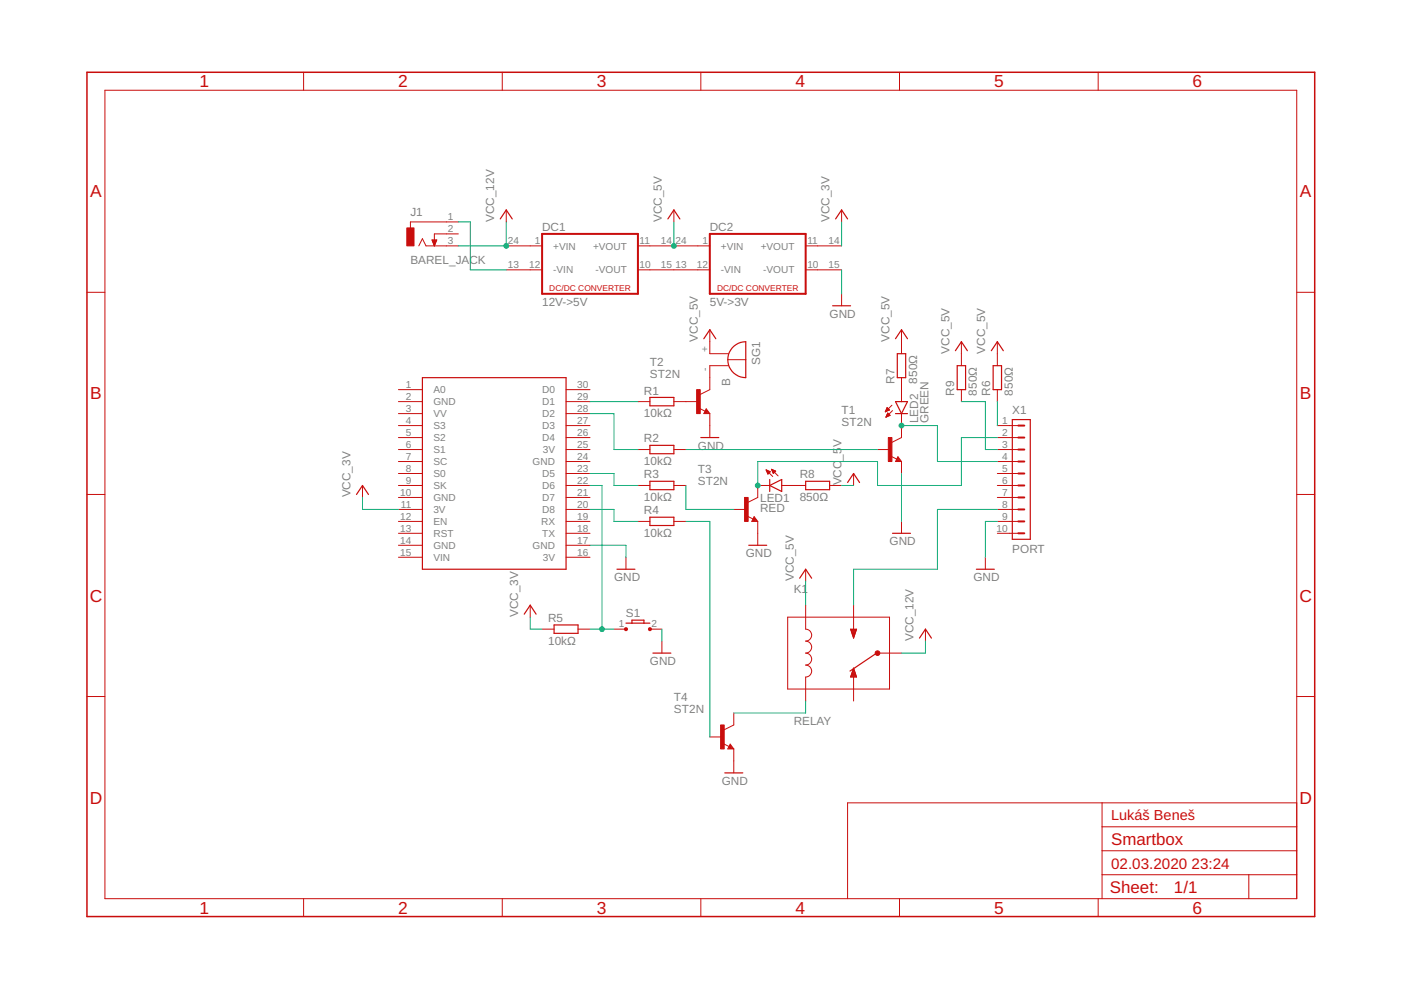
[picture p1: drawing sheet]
<svg xmlns="http://www.w3.org/2000/svg" width="297mm" height="210mm" viewBox="0 0 297 210" stroke-linecap="round" stroke-linejoin="round" font-family="sans-serif">
<g fill="none" stroke="#c90d0c" stroke-width=".25">
<path d="M106.1 46.4l1.2-1.9 1.3 1.9M141.6 46.4l1.3-1.9 1.2 1.9M177.2 46.4l1.2-1.9 1.3 1.9M149.2 71.8l1.3-1.9 1.3 1.9M155.2 73.8l.4-.4a3.7 3.7 0 0 1 2.5-.9v7.6a3.8 3.8 0 0 1-3.5-2.3 3.8 3.8 0 0 1 .6-4zM176.5 64.8h3.8M189.9 71.8l1.2-1.9 1.3 1.9M190.2 75h1.8v5.1h-1.8zM202.6 74.4l1.2-1.9 1.3 1.9M202.9 77.5h1.8v5.1h-1.8zM210.2 74.4l1.3-1.9 1.2 1.9M210.6 77.5h1.7v5.1h-1.7z"/>
<path d="M89.6 80.1h30.4v40.6h-30.4zM137.8 84.3h5.1v1.7h-5.1zM137.8 94.4h5.1v1.8h-5.1zM148.6 92.8h3.8M149.7 87.2l.2 .2h-.4l.2-.5 .5 .7h-.7M189.9 85.2h2.5l-1.3 2.5zM189.9 87.7h2.5M190.4 97.3l.1 .3h-.4l.3-.5 .5 .6h-.8M214.6 89h3.8v25.3h-3.8zM75.6 104.8l1.3-1.9 1.2 1.9M137.8 102h5.1v1.8h-5.1zM137.8 109.7h5.1v1.7h-5.1z"/>
<path d="M158.7 115.6h3.9M159.9 110l.1 .3h-.4l.3-.5 .5 .6h-.8M163.2 102.9l2.5-1.2v2.5zM163.2 101.7v2.5M170.8 102h5.1v1.8h-5.1zM179.7 102.3l1.3-1.9 1.2 1.9M189.2 113.1h3.8M111.1 130.2l1.3-1.9 1.3 1.9M117.5 132.5h5.1v1.8h-5.1zM130.8 120.7h3.8M132.7 132.1h5.1M134 132.1v-.6h2.5v.6"/>
<path d="M138.4 138.5h3.8M169.5 122.6l1.3-1.9 1.3 1.9M186.1 138.3l-5.9 4M194.9 135.3l1.3-1.9 1.3 1.9M207 120.7h3.8M154.8 158.3l.1 .2h-.3l.2-.5 .5 .7h-.7M153.7 163.9h3.8"/>
</g>
<g fill="none" stroke="#c90d0c" stroke-width=".21">
<path d="M22.2 19.1h252.7v171.4h-252.7zM64.4 15.3v3.8M106.5 15.3v3.8M148.6 15.3v3.8M190.7 15.3v3.8M232.8 15.3v3.8M88.8 52.1l.8-1.5 .7 1.5h6.9M91.6 50.9h1l-.5 1.2zM91.6 51h1M91.7 51.1h.8M91.7 51.2h.8M91.8 51.3h.6"/>
<path d="M91.8 51.5h.6M91.9 51.6h.4M91.9 51.7h.4M92 51.8h.2M92 51.9h.2M92.1 52.1h.1M97.2 47.1h-10.2v1.2M97.2 49.6h-5.1v2.5M107.3 52.1h7.6M107.3 57.2h7.6M107.3 44.5v2.6M135.3 52.1h15.2"/>
<path d="M135.3 57.2h15.2M142.9 44.5v2.6M170.8 52.1h7.6M170.8 57.2h7.6M178.4 44.5v2.6M18.4 62h3.8M150.5 69.9v5.1h3.9M154.3 76.3h3.8M154.4 77.5h-3.9v5.1l-2 1M178.4 62.3v2.5M191.1 69.9v5.1M203.8 72.5v5"/>
<path d="M211.5 72.5v5M274.9 62h3.8M84.5 82.6h5.1M84.5 85.2h5.1M84.5 87.7h5.1M84.5 90.2h5.1M84.5 92.8h5.1M84.5 95.3h5.1M84.5 97.9h5.1M120 82.6h5.1M120 85.2h5.1M120 87.7h5.1"/>
<path d="M120 90.2h5.1M120 92.8h5.1M120 95.3h5.1M120 97.9h5.1M135.3 85.2h2.5M135.3 95.3h2.5M142.9 85.2h5.1M142.9 95.3h2.5M148.3 86.6l1.2 .6M149.7 86.7l.8 1h-1.3zM150.5 87.7v5.1M162.4 99.6l1.4 1.4"/>
<path d="M162.4 99.6l.9 .4-.5 .5zM162.5 99.7h.1M162.5 99.8h.4M162.6 99.9h.6M163.6 99.5l1.4 1.4M163.6 99.5l.9 .4-.5 .5zM163.6 99.6h.2M163.7 99.7h.4M163.7 99.8h.6M163.8 99.9h.6M186.1 95.3h2.5M187.7 87.3h.1"/>
<path d="M187.8 87.2h.2M187.8 87h.5M187.9 86.9h.7M187.9 88.4h.1M187.9 86.8h.6M187.9 88.2h.4M188 88.1h.6M188 86.7h.3M188 86.6h.2M188 88h.7M188.1 87.9h.4M188.1 86.4h.1"/>
<path d="M188.1 87.8h.3M188.2 87.7h.1M188.2 87.6l.5 .5-.9 .4zM188.6 86.9l-.5-.5-.4 .9M188.6 86.9l-.9 .4M188.9 96.7l1.2 .6M189.1 85.9l-1.4 1.4M189.2 87.1l-1.4 1.4M190.4 96.8l.7 1.1h-1.2zM191.1 80.1v5.1M191.1 87.7v5.1l-2 1M191.1 97.9v2.5"/>
<path d="M203.8 82.6v2.6M211.5 90.2h4.4M211.5 92.8h4.4M211.5 95.3h4.4M211.5 97.9h4.4M211.5 82.6v2.6M18.4 104.8h3.8M76.9 102.9v2.6M84.5 100.4h5.1M84.5 102.9h5.1M84.5 105.5h5.1M84.5 108h5.1"/>
<path d="M84.5 110.6h5.1M84.5 113.1h5.1M84.5 115.6h5.1M84.5 118.2h5.1M120 100.4h5.1M120 102.9h5.1M120 105.5h5.1M120 108h5.1M120 110.6h5.1M120 113.1h5.1M120 115.6h5.1M120 118.2h5.1"/>
<path d="M132.7 118.2v2.5M135.3 102.9h2.5M135.3 110.6h2.5M142.9 102.9h2.5M142.9 110.6h2.5M155.6 108h2.5M158.4 109.4l1.3 .6M159.9 109.5l.8 1.1h-1.3zM160.7 110.6v5M162.6 100.1h.7M162.7 100.2h.4M162.7 100.3h.3"/>
<path d="M162.8 100.4h.1M163.2 102.9h-2.5v2.6l-2.1 1M163.8 100.1h.5M163.9 100.2h.2M163.9 100.3h.1M165.7 102.9h5.1M175.9 102.9h2.5M181 100.4v2.5M191.1 110.6v2.5M208.9 118.2v2.5M211.5 100.4h4.4M211.5 102.9h4.4"/>
<path d="M211.5 105.5h4.4M211.5 108h4.4M211.5 110.6h4.4M211.5 113.1h4.4M274.9 104.8h3.8M112.4 128.3v2.6M114.9 133.4h2.6M122.6 133.4h2.5M130.2 133.4h2.5M137.8 133.4h2.5M140.3 135.9v2.6M167 130.9h21.6v15.2h-21.6z"/>
<path d="M170.8 128.3v5.1a1.27 1.27 0 0 1 1.3 1.3 1.27 1.27 0 0 1-1.3 1.2 1.27 1.27 0 0 1 1.3 1.3 1.27 1.27 0 0 1-1.3 1.3 1.27 1.27 0 0 1 1.3 1.2 1.27 1.27 0 0 1-1.3 1.3 1.27 1.27 0 0 1 1.3 1.3 1.27 1.27 0 0 1-1.3 1.3v5M170.8 120.7v2.5M180.3 133.4h1.3l-.6 1.9zM180.4 133.5h1.2M180.4 133.6h1.1M180.4 133.7h1.1M180.5 133.8h1M180.5 134h.9M180.6 134.1h.8M180.6 134.2h.7M180.6 134.3h.7M180.7 134.5h.6"/>
<path d="M180.7 134.6h.5M180.8 134.7h.4M180.8 134.8h.3M180.8 134.9h.3M180.9 135h.2M180.9 135.2h.1M181 128.3v5.1M181 135.3h.1M186.1 138.5h5M196.2 133.4v2.5M18.4 147.7h3.8M150.5 156.3h2.5"/>
<path d="M153.4 157.7l1.2 .6M154.8 157.8l.8 1h-1.3zM155.6 151.2v2.5l-2.1 1M155.6 158.8v5.1M180.4 143.5h1.2M180.4 143.4h1.1M180.4 143.3h1.1M180.5 143.1h1M180.5 143h.9M180.6 142.9h.8M180.6 142.8h.7M180.6 142.6h.7"/>
<path d="M180.7 142.5h.6M180.7 142.4h.5M180.8 142.3h.4M180.8 142.2h.3M180.8 142h.3M180.9 141.9h.2M180.9 141.8h.1M181 141.7h.1M181 143.6v5M181 141.6l.6 2h-1.3zM274.9 147.7h3.8M233.7 170.2v20.3"/>
<path d="M233.7 175.3h41.2M274.9 170.2h-95.2v20.3M64.4 190.5v3.8M106.5 190.5v3.8M148.6 190.5v3.8M190.7 190.5v3.8M232.8 190.5v3.8M233.7 185.5h41.2M233.7 180.4h41.2M264.8 185.5v5"/>
</g>
<path d="M114.9 49.6h20.4v12.7h-20.4zM150.5 49.6h20.3v12.7h-20.3zM215.9 90.2h1.3M215.9 92.8h1.3M215.9 95.3h1.3M215.9 97.9h1.3M215.9 100.4h1.3M215.9 102.9h1.3M215.9 105.5h1.3M215.9 108h1.3M215.9 110.6h1.3M215.9 113.1h1.3" fill="none" stroke="#c90d0c" stroke-width=".42"/>
<g fill="#c90d0c" stroke="#c90d0c" stroke-width=".21">
<circle cx="186.1" cy="138.5" r=".5"/>
<circle cx="132.7" cy="133.4" r=".32"/>
<circle cx="137.8" cy="133.4" r=".32"/>
</g>
<g fill="#c90d0c" stroke="#c90d0c" stroke-width=".21">
<path d="M147.7 82.6h.8v5.1h-.8z"/>
<path d="M157.9 105.5h.7v5.1h-.7z"/>
<path d="M152.8 153.7h.7v5.1h-.7z"/>
<path d="M188.3 92.8h.8v5.1h-.8z"/>
<path d="M86.3 48.3h1.5v3.8h-1.5z"/>
</g>
<path d="M18.4 15.3h260.3v179h-260.3z" fill="none" stroke="#c90d0c" stroke-width=".32"/>
<g fill="none" stroke="#0dab76" stroke-width=".21">
<path d="M97.2 47.1h2.5v10.1h7.6M107.3 47.1v5h-10.1M142.9 47.1v5M178.4 47.1v5M178.4 57.2v5.1M125.1 85.2h10.2M125.1 87.7h5.1v7.6h5.1M145.4 95.3h40.7M191.1 90.2h7.7v7.7h12.7M203.8 85.2h5.1v10.1h2.6M211.5 92.8h-7.7v10.1h-17.7v-5h-25.4v5M211.5 85.2v5"/>
<path d="M76.9 105.5v2.5h7.6M125.1 102.9h2.5v30.5M125.1 100.4h5.1v2.5h5.1M125.1 108h5.1v2.6h5.1M125.1 115.6h7.6v2.6M145.4 102.9v5.1h10.2M145.4 110.6h5.1v45.7M178.4 102.9h2.6M191.1 100.4v10.2M211.5 108h-12.7v12.7h-17.8v7.6M211.5 110.6h-2.6v7.6M112.4 130.9v2.5h2.5"/>
<path d="M125.1 133.4h5.1M140.3 133.4v2.5M170.8 123.2v5.1M196.2 135.9v2.6h-5.1M170.8 148.6v2.6h-15.2"/>
</g>
<g fill="#0dab76" stroke="#0dab76" stroke-width=".21">
<circle cx="142.9" cy="52.1" r=".51"/>
<circle cx="107.3" cy="52.1" r=".51"/>
<circle cx="160.7" cy="102.9" r=".51"/>
<circle cx="191.1" cy="90.2" r=".51"/>
<circle cx="127.6" cy="133.4" r=".51"/>
</g>
<g font-size="3.7" fill="#c90d0c">
<text x="42.3" y="18.5">1</text>
<text x="84.4" y="18.5">2</text>
<text x="126.5" y="18.5">3</text>
<text x="168.6" y="18.5">4</text>
<text x="210.7" y="18.5">5</text>
<text x="252.9" y="18.5">6</text>
<text x="19.1" y="41.8">A</text>
<text x="275.6" y="41.8">A</text>
<text x="19.1" y="84.7">B</text>
<text x="275.6" y="84.7">B</text>
<text x="19" y="127.5">C</text>
<text x="275.5" y="127.5">C</text>
<text x="19" y="170.4">D</text>
<text x="275.5" y="170.4">D</text>
<text x="42.3" y="193.7">1</text>
<text x="84.4" y="193.7">2</text>
<text x="126.5" y="193.7">3</text>
<text x="168.6" y="193.7">4</text>
<text x="210.7" y="193.7">5</text>
<text x="252.9" y="193.7">6</text>
</g>
<g font-size="3.6" fill="#c90d0c">
<text x="235.6" y="179.1">Smartbox</text>
<text x="235.3" y="189.4">Sheet:</text>
<text x="248.9" y="189.3">1/1</text>
</g>
<g font-size="3.2" fill="#c90d0c">
<text x="235.6" y="184.2">02.03.2020</text>
<text x="252.6" y="184.2">23:24</text>
</g>
<text font-size="3.1" fill="#c90d0c" x="235.6" y="173.8">Lukáš Beneš</text>
<g font-size="2.5" fill="#808080">
<text x="87" y="45.8">J1</text>
<text x="104.8" y="47.1" transform="rotate(-90 104.8 47.1)">VCC_12V</text>
<text x="140.3" y="47.1" transform="rotate(-90 140.3 47.1)">VCC_5V</text>
<text x="175.9" y="47.1" transform="rotate(-90 175.9 47.1)">VCC_3V</text>
<text x="114.9" y="49">DC1</text>
<text x="150.5" y="49">DC2</text>
<text x="87" y="55.9">BAREL_JACK</text>
<text x="114.9" y="64.8">12V-&gt;5V</text>
<text x="150.5" y="64.8">5V-&gt;3V</text>
<text x="175.9" y="67.4">GND</text>
<text x="137.8" y="77.5">T2</text>
<text x="148" y="72.5" transform="rotate(-90 148 72.5)">VCC_5V</text>
<text x="161.2" y="77.5" transform="rotate(-90 161.2 77.5)">SG1</text>
<text x="188.6" y="72.5" transform="rotate(-90 188.6 72.5)">VCC_5V</text>
<text x="201.3" y="75" transform="rotate(-90 201.3 75)">VCC_5V</text>
<text x="208.9" y="75" transform="rotate(-90 208.9 75)">VCC_5V</text>
<text x="136.5" y="83.7">R1</text>
<text x="137.8" y="80.1">ST2N</text>
<text x="154.8" y="81.7" transform="rotate(-90 154.8 81.7)">B</text>
<text x="189.6" y="81.3" transform="rotate(-90 189.6 81.3)">R7</text>
<text x="194.4" y="81.3" transform="rotate(-90 194.4 81.3)">850Ω</text>
<text x="202.3" y="83.9" transform="rotate(-90 202.3 83.9)">R9</text>
<text x="207.1" y="83.9" transform="rotate(-90 207.1 83.9)">850Ω</text>
<text x="209.9" y="83.9" transform="rotate(-90 209.9 83.9)">R6</text>
<text x="214.7" y="83.9" transform="rotate(-90 214.7 83.9)">850Ω</text>
<text x="136.5" y="88.5">10kΩ</text>
<text x="178.4" y="87.7">T1</text>
<text x="194.7" y="89.7" transform="rotate(-90 194.7 89.7)">LED2</text>
<text x="196.8" y="89.7" transform="rotate(-90 196.8 89.7)">GREEN</text>
<text x="214.6" y="87.7">X1</text>
<text x="136.5" y="93.8">R2</text>
<text x="148" y="95.3">GND</text>
<text x="178.4" y="94.9" transform="rotate(-90 178.4 94.9)">V</text>
<text x="178.4" y="90.2">ST2N</text>
<text x="136.5" y="98.6">10kΩ</text>
<text x="136.5" y="101.4">R3</text>
<text x="148" y="100.4">T3</text>
<text x="169.5" y="101.4">R8</text>
<text x="178.4" y="97.7" transform="rotate(-90 178.4 97.7)">_5</text>
<text x="74.3" y="105.5" transform="rotate(-90 74.3 105.5)">VCC_3V</text>
<text x="136.5" y="106.2">10kΩ</text>
<text x="148" y="102.9">ST2N</text>
<text x="161.2" y="106.5">LED1</text>
<text x="169.5" y="106.2">850Ω</text>
<text x="178.4" y="102.9" transform="rotate(-90 178.4 102.9)">VCC</text>
<text x="136.5" y="113.8">10kΩ</text>
<text x="136.5" y="109">R4</text>
<text x="161.2" y="108.6">RED</text>
<text x="158.1" y="118.2">GND</text>
<text x="188.6" y="115.6">GND</text>
<text x="214.6" y="117.2">PORT</text>
<text x="130.2" y="123.2">GND</text>
<text x="168.3" y="123.2" transform="rotate(-90 168.3 123.2)">VCC_5V</text>
<text x="168.3" y="125.8">K1</text>
<text x="206.4" y="123.2">GND</text>
<text x="109.9" y="130.9" transform="rotate(-90 109.9 130.9)">VCC_3V</text>
<text x="116.2" y="131.9">R5</text>
<text x="132.7" y="130.9">S1</text>
<text x="116.2" y="136.7">10kΩ</text>
<text x="193.7" y="135.9" transform="rotate(-90 193.7 135.9)">VCC_12V</text>
<text x="137.8" y="141">GND</text>
<text x="142.9" y="148.6">T4</text>
<text x="142.9" y="151.2">ST2N</text>
<text x="168.3" y="153.7">RELAY</text>
<text x="153" y="166.4">GND</text>
</g>
<g font-size="2.1" fill="#808080">
<text x="95" y="46.7">1</text>
<text x="95" y="49.2">2</text>
<text x="95" y="51.8">3</text>
<text x="107.7" y="51.8">24</text>
<text x="113.4" y="51.8">1</text>
<text x="117.3" y="52.9">+VIN</text>
<text x="125.7" y="52.9">+VOUT</text>
<text x="135.6" y="51.8">11</text>
<text x="140.1" y="51.8">14</text>
<text x="143.3" y="51.8">24</text>
<text x="149" y="51.8">1</text>
<text x="152.8" y="52.9">+VIN</text>
<text x="161.3" y="52.9">+VOUT</text>
<text x="171.2" y="51.8">11</text>
<text x="175.7" y="51.8">14</text>
<text x="107.7" y="56.9">13</text>
<text x="112.2" y="56.9">12</text>
<text x="117.3" y="58">-VIN</text>
<text x="126.3" y="58">-VOUT</text>
<text x="135.6" y="56.9">10</text>
<text x="140.1" y="56.9">15</text>
<text x="143.3" y="56.9">13</text>
<text x="147.8" y="56.9">12</text>
<text x="152.8" y="58">-VIN</text>
<text x="161.8" y="58">-VOUT</text>
<text x="171.2" y="56.9">10</text>
<text x="175.7" y="56.9">15</text>
<text x="150.1" y="74.6" transform="rotate(-90 150.1 74.6)">+</text>
<text x="86" y="82.3">1</text>
<text x="91.9" y="83.4">A0</text>
<text x="115" y="83.4">D0</text>
<text x="122.4" y="82.3">30</text>
<text x="150.1" y="78.6" transform="rotate(-90 150.1 78.6)">-</text>
<text x="86" y="84.8">2</text>
<text x="86" y="87.3">3</text>
<text x="86" y="89.9">4</text>
<text x="91.9" y="85.9">GND</text>
<text x="91.9" y="88.5">VV</text>
<text x="115" y="88.5">D2</text>
<text x="115" y="85.9">D1</text>
<text x="122.4" y="89.9">27</text>
<text x="122.4" y="87.3">28</text>
<text x="122.4" y="84.8">29</text>
<text x="212.4" y="89.9">1</text>
<text x="86" y="92.4">5</text>
<text x="86" y="95">6</text>
<text x="91.9" y="91">S3</text>
<text x="91.9" y="93.5">S2</text>
<text x="115" y="93.5">D4</text>
<text x="115" y="91">D3</text>
<text x="122.4" y="95">25</text>
<text x="122.4" y="92.4">26</text>
<text x="212.4" y="92.4">2</text>
<text x="212.4" y="95">3</text>
<text x="86" y="97.5">7</text>
<text x="86" y="100">8</text>
<text x="91.9" y="96.1">S1</text>
<text x="91.9" y="98.6">SC</text>
<text x="91.9" y="101.1">S0</text>
<text x="112.9" y="98.6">GND</text>
<text x="115" y="101.1">D5</text>
<text x="115.1" y="96.1">3V</text>
<text x="122.4" y="100">23</text>
<text x="122.4" y="97.5">24</text>
<text x="212.4" y="97.5">4</text>
<text x="212.4" y="100">5</text>
<text x="84.8" y="105.1">10</text>
<text x="85" y="107.6">11</text>
<text x="86" y="102.6">9</text>
<text x="91.9" y="103.7">SK</text>
<text x="91.9" y="106.2">GND</text>
<text x="115" y="106.2">D7</text>
<text x="115" y="103.7">D6</text>
<text x="122.4" y="107.6">20</text>
<text x="122.4" y="105.1">21</text>
<text x="122.4" y="102.6">22</text>
<text x="212.4" y="102.6">6</text>
<text x="212.4" y="105.1">7</text>
<text x="212.4" y="107.6">8</text>
<text x="84.8" y="110.2">12</text>
<text x="84.8" y="112.7">13</text>
<text x="91.9" y="108.8">3V</text>
<text x="91.9" y="111.3">EN</text>
<text x="91.9" y="113.8">RST</text>
<text x="114.7" y="111.3">RX</text>
<text x="115" y="113.8">TX</text>
<text x="115" y="108.8">D8</text>
<text x="122.4" y="112.7">18</text>
<text x="122.4" y="110.2">19</text>
<text x="211.3" y="112.7">10</text>
<text x="212.4" y="110.2">9</text>
<text x="84.8" y="115.3">14</text>
<text x="84.8" y="117.8">15</text>
<text x="91.9" y="116.4">GND</text>
<text x="91.9" y="118.9">VIN</text>
<text x="112.9" y="116.4">GND</text>
<text x="115.1" y="118.9">3V</text>
<text x="122.4" y="117.8">16</text>
<text x="122.4" y="115.3">17</text>
<text x="131.2" y="133">1</text>
<text x="138.2" y="133">2</text>
</g>
<g font-size="1.8" fill="#c90d0c">
<text x="116.5" y="61.7">DC/DC CONVERTER</text>
<text x="152" y="61.7">DC/DC CONVERTER</text>
</g>
</svg>
